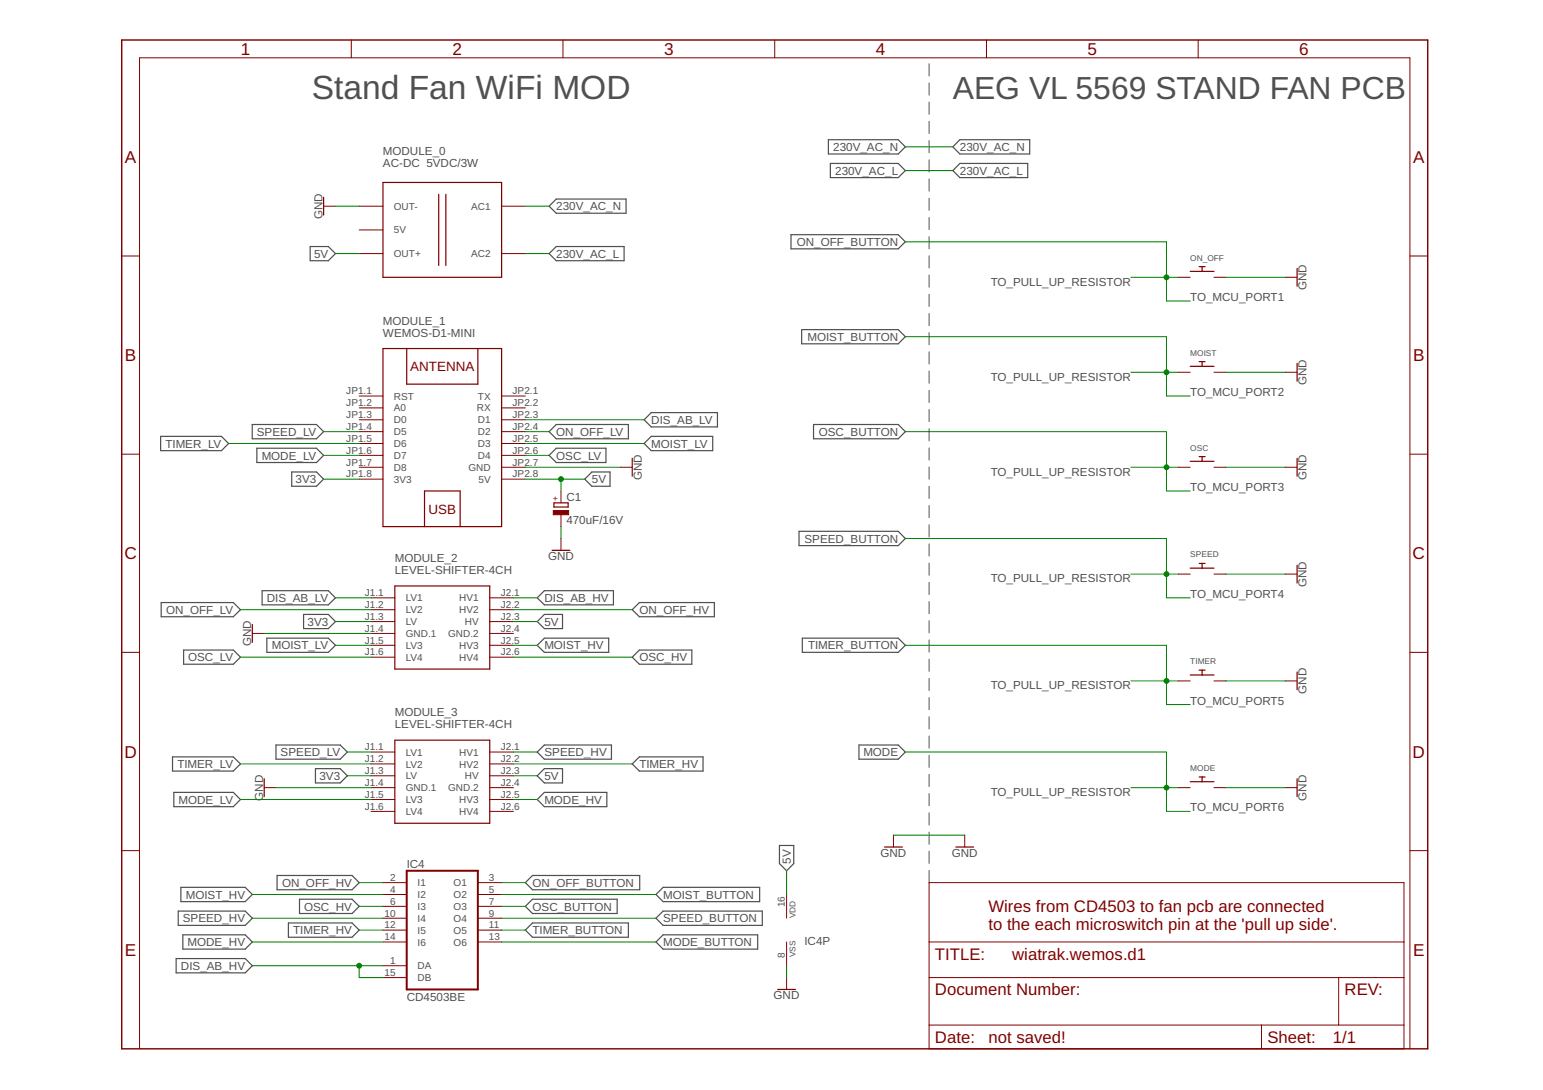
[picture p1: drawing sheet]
<svg xmlns="http://www.w3.org/2000/svg" width="297mm" height="210mm" viewBox="0 0 297 210" stroke-linecap="round" stroke-linejoin="round" font-family="sans-serif">
<g fill="none" stroke="#505050" stroke-width=".19">
<path d="M178.9 12.3v2.3M178.9 16v2.3M178.9 19.7v2.3M178.9 23.4v2.3M178.9 27.1v2.3M178.9 30.8v2.3M178.9 34.5v2.3M178.9 38.2v2.3M178.9 41.9v2.3M178.9 45.6v2.3M178.9 49.3v2.3M178.9 53v2.3"/>
<path d="M178.9 56.7v2.3M178.9 60.4v2.3M178.9 64.1v2.3M178.9 67.8v2.3M178.9 71.5v2.3M178.9 75.2v2.3M178.9 78.8v2.4M178.9 82.5v2.4M178.9 86.3v2.3M178.9 89.9v2.4M178.9 93.6v2.4M178.9 97.3v2.4"/>
<path d="M178.9 101v2.4M178.9 104.7v2.4M178.9 108.4v2.4M178.9 112.1v2.4M178.9 115.8v2.4M178.9 119.5v2.4M178.9 123.2v2.4M178.9 126.9v2.4M178.9 130.6v2.4M178.9 134.3v2.4M178.9 138v2.4M178.9 141.7v2.4"/>
<path d="M178.9 145.4v2.4M178.9 149.1v2.4M178.9 152.8v2.4M178.9 156.5v2.4M178.9 160.2v2.4M178.9 163.9v2.4M178.9 167.6v2.4"/>
</g>
<g fill="none" stroke="#505050" stroke-width=".23">
<path d="M105.7 39.7l1.4-1.4h13.4v2.8h-13.4zM159.5 26.9h13.4l1.4 1.4-1.4 1.4h-13.4zM159.9 31.5h13l1.4 1.4-1.4 1.3h-13zM184.8 26.9h13.4v2.8h-13.4l-1.4-1.4zM184.8 31.5h13v2.7h-13l-1.4-1.3zM59.7 47.5h3.5l1.4 1.3-1.4 1.4h-3.5zM105.7 48.8l1.4-1.3h13v2.7h-13zM152.3 45.2h20.6l1.4 1.4-1.4 1.3h-20.6zM154.3 63.5h18.6l1.4 1.3-1.4 1.4h-18.6zM30.9 84h11.7l1.4 1.4-1.4 1.4h-11.7zM48.6 81.7h12.3l1.4 1.4-1.4 1.4h-12.3zM49.4 86.3h11.5l1.4 1.4-1.4 1.4h-11.5z"/>
<path d="M56.2 90.9h4.7l1.4 1.4-1.4 1.3h-4.7zM105.7 83.1l1.4-1.4h13.9v2.8h-13.9zM105.7 87.7l1.4-1.4h9.5v2.8h-9.5zM112.6 92.3l1.3-1.4h3.5v2.7h-3.5zM124 80.8l1.4-1.3h12.7v2.7h-12.7zM125.4 84h11.8v2.8h-11.8l-1.4-1.4zM156.6 81.7h16.3l1.4 1.4-1.4 1.4h-16.3zM31 116h13.9l1.4 1.4-1.4 1.4h-13.9zM50.5 113.7h12.7l1.4 1.4-1.4 1.4h-12.7zM58.4 118.3h4.8l1.4 1.4-1.4 1.4h-4.8zM103.4 115.1l1.4-1.4h13.3v2.8h-13.3zM104.8 118.3h3.5v2.8h-3.5l-1.4-1.4z"/>
<path d="M121.7 117.4l1.4-1.4h14.4v2.8h-14.4zM153.8 102.3h19.1l1.4 1.4-1.4 1.4h-19.1zM35.3 125.2h9.6l1.4 1.4-1.4 1.3h-9.6zM51.4 122.9h11.8l1.4 1.4-1.4 1.3h-11.8zM103.4 124.3l1.4-1.4h12.4v2.7h-12.4zM121.7 126.6l1.4-1.4h10.1v2.7h-10.1zM154.5 122.9h18.4l1.4 1.4-1.4 1.3h-18.4zM33.2 145.8h11.7l1.4 1.3-1.4 1.4h-11.7zM33.5 152.6h11.4l1.4 1.4-1.4 1.3h-11.4zM53.1 143.5h12.4l1.4 1.3-1.4 1.4h-12.4zM60.7 148h4.8l1.4 1.4-1.4 1.4h-4.8zM103.4 149.4l1.4-1.4h3.5v2.8h-3.5z"/>
<path d="M103.4 144.8l1.4-1.3h12.9v2.7h-12.9zM104.8 152.6h12v2.7h-12l-1.4-1.3zM121.7 147.1l1.4-1.3h12.2v2.7h-12.2zM165.4 143.5h7.5l1.4 1.3-1.4 1.4h-7.5zM34.3 175.5h12.9l1.4 1.3-1.4 1.4h-12.9zM34.8 170.9h12.4l1.4 1.4-1.4 1.3h-12.4zM53.3 168.6h14.5l1.4 1.4-1.4 1.3h-14.5zM55.5 177.7h12.3l1.4 1.4-1.4 1.4h-12.3zM57.7 173.2h10.1l1.4 1.3-1.4 1.4h-10.1zM101.1 179.1l1.4-1.4h18.5v2.8h-18.5zM101.1 170l1.4-1.4h20.6v2.7h-20.6zM101.1 174.5l1.4-1.3h16.3v2.7h-16.3z"/>
<path d="M126.3 172.3l1.4-1.4h18.5v2.7h-18.5zM127.7 175.5h19v2.7h-19l-1.4-1.4zM150.1 162.8h2.7v3.5l-1.4 1.4-1.3-1.4zM33.9 184.6h13.3l1.4 1.4-1.4 1.3h-13.3zM35.2 180h12l1.4 1.4-1.4 1.4h-12zM126.3 181.4l1.4-1.4h18.2v2.8h-18.2z"/>
</g>
<g fill="none" stroke="#800000" stroke-width=".19">
<path d="M67.6 7.7v3.4M108.4 7.7v3.4M149.1 7.7v3.4M189.9 7.7v3.4M230.7 7.7v3.4M62.3 39.7h2.3M69.2 39.7h4.5M96.6 39.7h4.5M23.4 49.3h3.5M69.2 48.8h4.5M69.2 44.3h4.5M96.6 48.8h4.5"/>
<path d="M226.8 53.4h2.3M233.7 53.4h2.3M247.4 53.4h2.3M271.4 49.3h3.4M69.2 76.3h4.5M69.2 78.5h4.5M96.6 76.3h4.5M96.6 78.5h4.5M226.8 71.7h2.3M233.7 71.7h2.3M247.4 71.7h2.3M23.4 87.5h3.5"/>
<path d="M69.2 80.8h4.5M69.2 83.1h4.5M69.2 85.4h4.5M69.2 87.7h4.5M69.2 90h4.5M69.2 92.3h4.5M96.6 80.8h4.5M96.6 83.1h4.5M96.6 85.4h4.5M96.6 87.7h4.5M96.6 90h4.5M96.6 92.3h4.5"/>
<path d="M108 94.6v2.2M108 99.1v2.3M119.4 90h2.3M226.8 90h2.3M233.7 90h2.3M247.4 90h2.3M271.4 87.5h3.4M71.4 119.7h4.6M71.4 117.4h4.6M71.4 115.1h4.6M94.3 119.7h4.5M94.3 117.4h4.5"/>
<path d="M94.3 115.1h4.5M108 103.7v2.3M226.8 110.6h2.3M233.7 110.6h2.3M247.4 110.6h2.3M23.4 125.6h3.5M48.6 122h2.3M71.4 124.3h4.6M71.4 122h4.6M71.4 126.6h4.6M94.3 124.3h4.5M94.3 122h4.5"/>
<path d="M94.3 126.6h4.5M226.8 131.1h2.3M233.7 131.1h2.3M247.4 131.1h2.3M271.4 125.6h3.4M50.9 151.7h2.2M71.4 154h4.6M71.4 151.7h4.6M71.4 149.4h4.6M71.4 147.1h4.6M71.4 144.8h4.6M71.4 156.3h4.6"/>
<path d="M94.3 154h4.5M94.3 151.7h4.5M94.3 149.4h4.5M94.3 147.1h4.5M94.3 144.8h4.5M94.3 156.3h4.5M226.8 151.7h2.3M233.7 151.7h2.3M247.4 151.7h2.3M23.4 163.8h3.5M73.7 170h4.6M73.7 172.3h4.6"/>
<path d="M73.7 174.5h4.6M73.7 176.8h4.6M73.7 179.1h4.6M92 170h4.6M92 172.3h4.6M92 174.5h4.6M92 176.8h4.6M92 179.1h4.6M151.4 172.3v4.5M172 160.8v2.3M178.9 170h91.4v32h-91.4zM185.7 160.8v2.3"/>
<path d="M271.4 163.8h3.4M73.7 186h4.6M73.7 181.4h4.6M73.7 188.3h4.6M92 181.4h4.6M151.4 181.4v4.6M151.4 188.3v2.2M178.9 181.4h91.4M178.9 188.3h91.4M178.9 197.4h91.4M242.8 197.4v4.6M257.7 188.3v9.1"/>
<path d="M26.9 202v-190.9h244.5v190.9"/>
</g>
<g fill="none" stroke="#800000" stroke-width=".23">
<path d="M62.3 38v3.4M73.7 35.1h22.9v18.3h-22.9zM84.5 37.4v13.7M85.8 37.4v13.7M229.1 52.3h4.6M230.8 51.4h1.2M231.4 51.4v.9M249.7 51.7v3.4M73.7 67.1h22.9v34.3h-22.9zM78.3 67.1v6.9h13.7v-6.9M229.1 70.5h4.6M230.8 69.6h1.2"/>
<path d="M231.4 69.6v.9M249.7 70v3.4M106.6 96.8h2.8v.8h-2.8zM121.7 88.3v3.4M229.1 88.8h4.6M230.8 87.9h1.2M231.4 87.9v.9M249.7 88.3v3.4M76 112.8h18.3v16h-18.3zM81.7 101.4v-6.8h6.9v6.8M106.3 106h3.4M229.1 109.4h4.6"/>
<path d="M230.8 108.5h1.2M231.4 108.5v.9M249.7 108.8v3.5M48.6 120.3v3.4M229.1 130h4.6M230.8 129.1h1.2M231.4 129.1v.9M249.7 129.4v3.4M50.9 150v3.4M76 142.5h18.3v16h-18.3zM229.1 150.5h4.6M230.8 149.6h1.2"/>
<path d="M231.4 149.6v.9M249.7 150v3.4M170.3 163.1h3.4M184 163.1h3.4M149.7 190.5h3.4"/>
</g>
<path d="M78.3 167.7h13.7v22.8h-13.7z" fill="none" stroke="#800000" stroke-width=".38"/>
<path d="M106.5 98.3h3v.8h-3z" fill="#800000" stroke="#800000" stroke-width=".19"/>
<path d="M23.4 7.7h251.4v194.3h-251.4z" fill="none" stroke="#800000" stroke-width=".28"/>
<g fill="none" stroke="#008000" stroke-width=".19">
<path d="M64.6 39.7h4.6M101.1 39.7h4.6M174.3 28.3h9.1M174.3 32.9h9.1M64.6 48.8h4.6M101.1 48.8h4.6M174.3 46.6h50.3v11.4h4.5M217.7 53.4h9.1M236 53.4h11.4M174.3 64.8h50.3v11.5h4.5M217.7 71.7h9.1M236 71.7h11.4"/>
<path d="M44 85.4h25.2M62.3 92.3h6.9M62.3 83.1h6.9M62.3 87.7h6.9M101.1 90h18.3M101.1 92.3h11.5M101.1 80.8h22.9M101.1 83.1h4.6M101.1 85.4h22.9M101.1 87.7h4.6M108 92.3v2.3M174.3 83.1h50.3v11.5h4.5"/>
<path d="M217.7 90h9.1M236 90h11.4M46.3 117.4h25.1M64.6 119.7h6.8M64.6 115.1h6.8M98.8 119.7h4.6M98.8 115.1h4.6M98.8 117.4h22.9M108 101.4v2.3M174.3 103.7h50.3v11.4h4.5M217.7 110.6h9.1M236 110.6h11.4"/>
<path d="M46.3 126.6h25.1M50.9 122h20.5M64.6 124.3h6.8M98.8 124.3h4.6M98.8 126.6h22.9M174.3 124.3h50.3v11.4h4.5M217.7 131.1h9.1M236 131.1h11.4M46.3 147.1h25.1M46.3 154h25.1M53.1 151.7h18.3M66.9 149.4h4.5"/>
<path d="M66.9 144.8h4.5M98.8 149.4h4.6M98.8 144.8h4.6M98.8 147.1h22.9M98.8 154h4.6M174.3 144.8h50.3v11.5h4.5M217.7 151.7h9.1M236 151.7h11.4M48.6 176.8h25.1M48.6 172.3h25.1M69.2 179.1h4.5M69.2 170h4.5"/>
<path d="M69.2 174.5h4.5M96.6 176.8h29.7M96.6 179.1h4.5M96.6 170h4.5M96.6 172.3h29.7M96.6 174.5h4.5M151.4 167.7v4.6M172 160.8h13.7M48.6 181.4h25.1M48.6 186h25.1M69.2 186v2.3h4.5M96.6 181.4h29.7"/>
<path d="M151.4 186v2.3"/>
</g>
<g fill="#008000" stroke="#008000" stroke-width=".19">
<circle cx="108" cy="92.3" r=".47"/>
<circle cx="69.2" cy="186" r=".47"/>
<circle cx="224.6" cy="53.4" r=".47"/>
<circle cx="224.6" cy="71.7" r=".47"/>
<circle cx="224.6" cy="90" r=".47"/>
<circle cx="224.6" cy="110.6" r=".47"/>
<circle cx="224.6" cy="131.1" r=".47"/>
<circle cx="224.6" cy="151.7" r=".47"/>
</g>
<text font-size="6.5" fill="#505050" x="60" y="19.1">Stand Fan WiFi MOD</text>
<text font-size="6.1" fill="#505050" x="183.4" y="19.1">AEG VL 5569 STAND FAN PCB</text>
<g font-size="3.3" fill="#800000">
<text x="46.3" y="10.6">1</text>
<text x="87.1" y="10.6">2</text>
<text x="127.8" y="10.6">3</text>
<text x="168.6" y="10.6">4</text>
<text x="209.4" y="10.6">5</text>
<text x="250.1" y="10.6">6</text>
<text x="24" y="31.4">A</text>
<text x="272" y="31.4">A</text>
<text x="24" y="69.5">B</text>
<text x="272" y="69.5">B</text>
<text x="24" y="107.7">C</text>
<text x="271.9" y="107.7">C</text>
<text x="24" y="145.9">D</text>
<text x="271.9" y="145.9">D</text>
<text x="24" y="184">E</text>
<text x="272" y="184">E</text>
</g>
<g font-size="3.2" fill="#800000">
<text x="190.3" y="175.7">Wires from CD4503 to fan pcb are connected</text>
<text x="190.3" y="179.1">to the each microswitch pin at the 'pull up side'.</text>
<text x="180" y="184.8">TITLE:</text>
<text x="194.9" y="184.8">wiatrak.wemos.d1</text>
<text x="180" y="191.7">Document Number:</text>
<text x="258.8" y="191.7">REV:</text>
<text x="180" y="200.8">Date:</text>
<text x="190.3" y="200.8">not saved!</text>
<text x="244" y="200.8">Sheet:</text>
<text x="256.6" y="200.8">1/1</text>
</g>
<g font-size="2.6" fill="#800000">
<text x="79" y="71.5">ANTENNA</text>
<text x="82.5" y="98.9">USB</text>
</g>
<g font-size="2.2" fill="#505050">
<text x="73.7" y="29.9">MODULE_0</text>
<text x="160.4" y="29.1">230V_AC_N</text>
<text x="184.8" y="29.1">230V_AC_N</text>
<text x="73.7" y="32.2">AC-DC 5VDC/3W</text>
<text x="160.8" y="33.7">230V_AC_L</text>
<text x="184.8" y="33.6">230V_AC_L</text>
<text x="107.1" y="40.5">230V_AC_N</text>
<text x="62.1" y="42.2" transform="rotate(-90 62.1 42.2)">GND</text>
<text x="153.4" y="47.4">ON_OFF_BUTTON</text>
<text x="60.5" y="49.7">5V</text>
<text x="107.1" y="49.6">230V_AC_L</text>
<text x="190.7" y="55">TO_PULL_UP_RESISTOR</text>
<text x="229.1" y="58">TO_MCU_PORT1</text>
<text x="251.5" y="55.9" transform="rotate(-90 251.5 55.9)">GND</text>
<text x="73.7" y="64.8">WEMOS-D1-MINI</text>
<text x="73.7" y="62.6">MODULE_1</text>
<text x="155.4" y="65.6">MOIST_BUTTON</text>
<text x="190.7" y="73.3">TO_PULL_UP_RESISTOR</text>
<text x="229.1" y="76.3">TO_MCU_PORT2</text>
<text x="251.5" y="74.2" transform="rotate(-90 251.5 74.2)">GND</text>
<text x="49.4" y="83.9">SPEED_LV</text>
<text x="107.1" y="83.9">ON_OFF_LV</text>
<text x="125.4" y="81.6">DIS_AB_LV</text>
<text x="157.6" y="83.9">OSC_BUTTON</text>
<text x="31.9" y="86.2">TIMER_LV</text>
<text x="50.4" y="88.5">MODE_LV</text>
<text x="107.1" y="88.5">OSC_LV</text>
<text x="125.4" y="86.2">MOIST_LV</text>
<text x="56.9" y="93.1">3V3</text>
<text x="113.9" y="93.1">5V</text>
<text x="123.6" y="92.5" transform="rotate(-90 123.6 92.5)">GND</text>
<text x="190.7" y="91.6">TO_PULL_UP_RESISTOR</text>
<text x="229.1" y="94.6">TO_MCU_PORT3</text>
<text x="251.5" y="92.5" transform="rotate(-90 251.5 92.5)">GND</text>
<text x="109" y="101">470uF/16V</text>
<text x="109" y="96.4">C1</text>
<text x="105.5" y="107.8">GND</text>
<text x="154.9" y="104.5">SPEED_BUTTON</text>
<text x="76" y="110.5">LEVEL-SHIFTER-4CH</text>
<text x="76" y="108.3">MODULE_2</text>
<text x="190.7" y="112.2">TO_PULL_UP_RESISTOR</text>
<text x="251.5" y="113" transform="rotate(-90 251.5 113)">GND</text>
<text x="32" y="118.2">ON_OFF_LV</text>
<text x="51.4" y="115.9">DIS_AB_LV</text>
<text x="104.8" y="115.9">DIS_AB_HV</text>
<text x="123.1" y="118.2">ON_OFF_HV</text>
<text x="229.1" y="115.1">TO_MCU_PORT4</text>
<text x="48.3" y="124.5" transform="rotate(-90 48.3 124.5)">GND</text>
<text x="52.3" y="125.1">MOIST_LV</text>
<text x="59.2" y="120.5">3V3</text>
<text x="104.8" y="120.5">5V</text>
<text x="104.8" y="125.1">MOIST_HV</text>
<text x="155.6" y="125.1">TIMER_BUTTON</text>
<text x="36.2" y="127.4">OSC_LV</text>
<text x="123.1" y="127.3">OSC_HV</text>
<text x="76" y="138">MODULE_3</text>
<text x="190.7" y="132.7">TO_PULL_UP_RESISTOR</text>
<text x="229.1" y="135.7">TO_MCU_PORT5</text>
<text x="251.5" y="133.6" transform="rotate(-90 251.5 133.6)">GND</text>
<text x="76" y="140.3">LEVEL-SHIFTER-4CH</text>
<text x="34.1" y="147.9">TIMER_LV</text>
<text x="54" y="145.6">SPEED_LV</text>
<text x="104.8" y="145.6">SPEED_HV</text>
<text x="123.1" y="147.9">TIMER_HV</text>
<text x="166.2" y="145.6">MODE</text>
<text x="34.4" y="154.8">MODE_LV</text>
<text x="50.6" y="154.2" transform="rotate(-90 50.6 154.2)">GND</text>
<text x="61.5" y="150.2">3V3</text>
<text x="104.8" y="150.2">5V</text>
<text x="104.8" y="154.8">MODE_HV</text>
<text x="190.7" y="153.3">TO_PULL_UP_RESISTOR</text>
<text x="251.5" y="154.2" transform="rotate(-90 251.5 154.2)">GND</text>
<text x="229.1" y="156.3">TO_MCU_PORT6</text>
<text x="78.3" y="167.1">IC4</text>
<text x="152.2" y="166.3" transform="rotate(-90 152.2 166.3)">5V</text>
<text x="169.5" y="164.9">GND</text>
<text x="183.2" y="164.9">GND</text>
<text x="35.8" y="173.1">MOIST_HV</text>
<text x="54.3" y="170.8">ON_OFF_HV</text>
<text x="102.5" y="170.8">ON_OFF_BUTTON</text>
<text x="127.7" y="173.1">MOIST_BUTTON</text>
<text x="35.2" y="177.6">SPEED_HV</text>
<text x="56.4" y="179.9">TIMER_HV</text>
<text x="58.5" y="175.3">OSC_HV</text>
<text x="102.5" y="175.3">OSC_BUTTON</text>
<text x="102.5" y="179.9">TIMER_BUTTON</text>
<text x="127.7" y="177.6">SPEED_BUTTON</text>
<text x="36.1" y="182.2">MODE_HV</text>
<text x="127.7" y="182.2">MODE_BUTTON</text>
<text x="154.9" y="182">IC4P</text>
<text x="34.8" y="186.8">DIS_AB_HV</text>
<text x="78.3" y="192.8">CD4503BE</text>
<text x="148.9" y="192.4">GND</text>
</g>
<g font-size="1.9" fill="#505050">
<text x="75.8" y="40.4">OUT-</text>
<text x="90.7" y="40.4">AC1</text>
<text x="75.8" y="45">5V</text>
<text x="75.8" y="49.5">OUT+</text>
<text x="90.7" y="49.5">AC2</text>
<text x="66.7" y="75.9">JP1.1</text>
<text x="75.8" y="77">RST</text>
<text x="92" y="77">TX</text>
<text x="98.7" y="75.9">JP2.1</text>
<text x="66.7" y="78.2">JP1.2</text>
<text x="66.7" y="80.5">JP1.3</text>
<text x="66.7" y="82.8">JP1.4</text>
<text x="75.8" y="79.2">A0</text>
<text x="75.8" y="81.5">D0</text>
<text x="75.8" y="83.8">D5</text>
<text x="91.8" y="79.2">RX</text>
<text x="92" y="81.5">D1</text>
<text x="92" y="83.8">D2</text>
<text x="98.7" y="78.2">JP2.2</text>
<text x="98.7" y="80.5">JP2.3</text>
<text x="98.7" y="82.8">JP2.4</text>
<text x="66.7" y="85.1">JP1.5</text>
<text x="66.7" y="87.4">JP1.6</text>
<text x="66.7" y="89.7">JP1.7</text>
<text x="75.8" y="86.1">D6</text>
<text x="75.8" y="88.4">D7</text>
<text x="92" y="86.1">D3</text>
<text x="92" y="88.4">D4</text>
<text x="98.7" y="85.1">JP2.5</text>
<text x="98.7" y="87.4">JP2.6</text>
<text x="98.7" y="89.7">JP2.7</text>
<text x="66.7" y="91.9">JP1.8</text>
<text x="75.8" y="90.7">D8</text>
<text x="75.8" y="93">3V3</text>
<text x="90.2" y="90.7">GND</text>
<text x="92.1" y="93">5V</text>
<text x="98.7" y="91.9">JP2.8</text>
<text x="70.2" y="119.4">J1.3</text>
<text x="70.2" y="117.1">J1.2</text>
<text x="70.2" y="114.8">J1.1</text>
<text x="78.1" y="118.1">LV2</text>
<text x="78.1" y="115.8">LV1</text>
<text x="88.4" y="118.1">HV2</text>
<text x="88.4" y="115.8">HV1</text>
<text x="96.4" y="119.4">J2.3</text>
<text x="96.4" y="117.1">J2.2</text>
<text x="96.4" y="114.8">J2.1</text>
<text x="70.2" y="123.9">J1.5</text>
<text x="70.2" y="121.7">J1.4</text>
<text x="78.1" y="124.9">LV3</text>
<text x="78.1" y="122.7">GND.1</text>
<text x="78.1" y="120.4">LV</text>
<text x="86.3" y="122.7">GND.2</text>
<text x="88.4" y="125">HV3</text>
<text x="89.5" y="120.4">HV</text>
<text x="96.4" y="123.9">J2.5</text>
<text x="96.4" y="121.7">J2.4</text>
<text x="70.2" y="126.2">J1.6</text>
<text x="78.1" y="127.2">LV4</text>
<text x="88.4" y="127.2">HV4</text>
<text x="96.4" y="126.2">J2.6</text>
<text x="70.2" y="149.1">J1.3</text>
<text x="70.2" y="146.8">J1.2</text>
<text x="70.2" y="144.5">J1.1</text>
<text x="78.1" y="147.8">LV2</text>
<text x="78.1" y="145.5">LV1</text>
<text x="88.4" y="147.8">HV2</text>
<text x="88.4" y="145.5">HV1</text>
<text x="96.4" y="149.1">J2.3</text>
<text x="96.4" y="146.8">J2.2</text>
<text x="96.4" y="144.5">J2.1</text>
<text x="70.2" y="153.7">J1.5</text>
<text x="70.2" y="151.4">J1.4</text>
<text x="70.2" y="155.9">J1.6</text>
<text x="78.1" y="154.7">LV3</text>
<text x="78.1" y="152.4">GND.1</text>
<text x="78.1" y="150.1">LV</text>
<text x="86.3" y="152.4">GND.2</text>
<text x="88.4" y="154.7">HV3</text>
<text x="89.5" y="150.1">HV</text>
<text x="96.4" y="155.9">J2.6</text>
<text x="96.4" y="153.7">J2.5</text>
<text x="96.4" y="151.4">J2.4</text>
<text x="78.1" y="156.9">LV4</text>
<text x="88.4" y="156.9">HV4</text>
<text x="75.1" y="169.6">2</text>
<text x="75.1" y="171.9">4</text>
<text x="80.4" y="170.7">I1</text>
<text x="80.4" y="172.9">I2</text>
<text x="87.3" y="170.7">O1</text>
<text x="87.3" y="172.9">O2</text>
<text x="94.1" y="169.6">3</text>
<text x="94.1" y="171.9">5</text>
<text x="74" y="176.5">10</text>
<text x="74" y="178.8">12</text>
<text x="75.1" y="174.2">6</text>
<text x="80.4" y="175.2">I3</text>
<text x="80.4" y="177.5">I4</text>
<text x="80.4" y="179.8">I5</text>
<text x="87.3" y="175.2">O3</text>
<text x="87.3" y="177.5">O4</text>
<text x="87.3" y="179.8">O5</text>
<text x="94.1" y="174.2">7</text>
<text x="94.1" y="176.5">9</text>
<text x="94.1" y="178.8">11</text>
<text x="151.1" y="174.7" transform="rotate(-90 151.1 174.7)">16</text>
<text x="74" y="181.1">14</text>
<text x="75.1" y="185.6">1</text>
<text x="80.4" y="182.1">I6</text>
<text x="87.3" y="182.1">O6</text>
<text x="94.1" y="181.1">13</text>
<text x="151.1" y="184.6" transform="rotate(-90 151.1 184.6)">8</text>
<text x="74" y="187.9">15</text>
<text x="80.4" y="186.7">DA</text>
<text x="80.4" y="188.9">DB</text>
</g>
<g font-size="1.6" fill="#505050">
<text x="229.1" y="50.2">ON_OFF</text>
<text x="229.1" y="68.5">MOIST</text>
<text x="229.1" y="86.8">OSC</text>
<text x="229.1" y="107.3">SPEED</text>
<text x="229.1" y="127.9">TIMER</text>
<text x="229.1" y="148.5">MODE</text>
<text x="153.1" y="176.8" transform="rotate(-90 153.1 176.8)">VDD</text>
<text x="153.1" y="184.4" transform="rotate(-90 153.1 184.4)">VSS</text>
</g>
<text font-size="1.6" fill="#800000" x="107.5" y="96.5" transform="rotate(-90 107.5 96.5)">+</text>
</svg>
